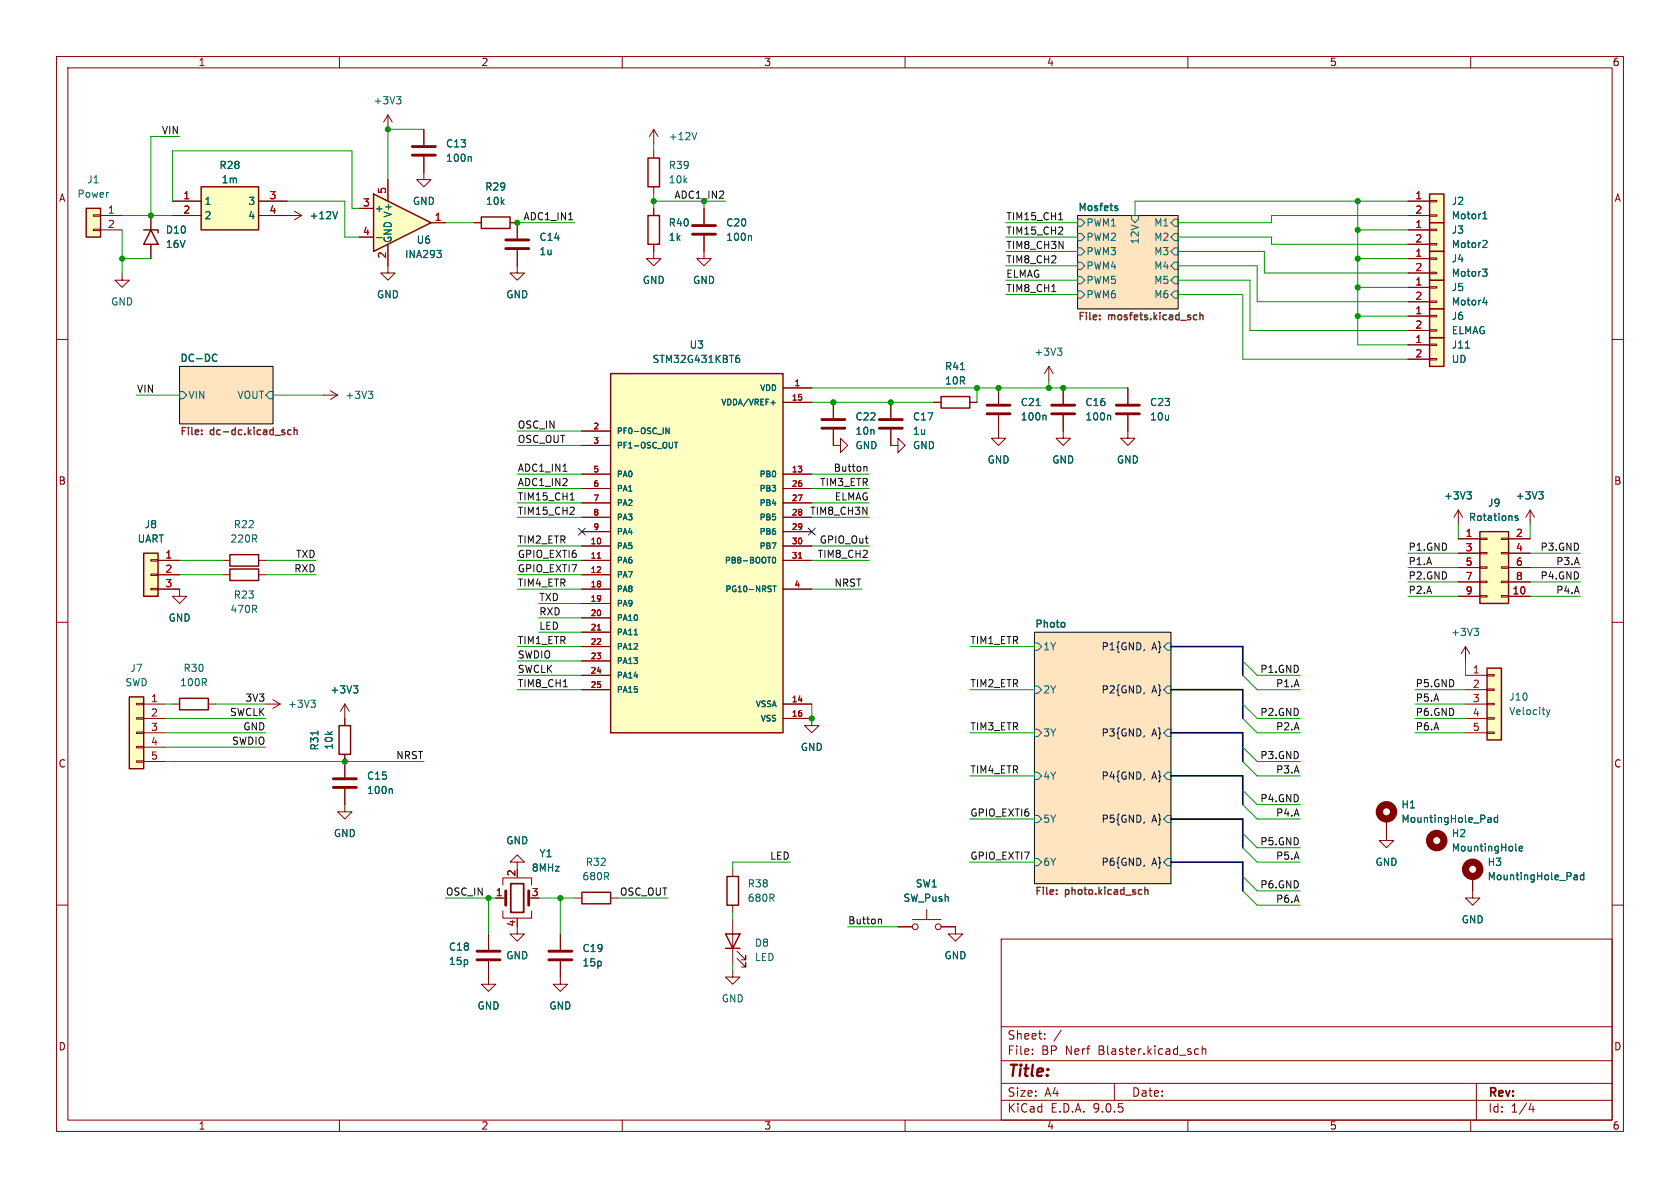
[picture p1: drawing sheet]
<svg xmlns="http://www.w3.org/2000/svg" width="297mm" height="210mm" viewBox="0 0 297 210" stroke-linecap="round" stroke-linejoin="round" font-family="sans-serif">
<g fill="none" stroke="#840000" stroke-width=".18">
<path d="M10 10h277v190h-277zM12 12h273v186h-273zM60 10v2M110 10v2M160 10v2M210 10v2M260 10v2M115.6 36.8v1.3M115.6 43.2v2.5h1.2l-1.2 1.3-1.3-1.3h1.3M124.5 44.5v1.2h1.2l-1.2 1.3-1.3-1.3h1.3M10 60h2M285 60h2"/>
<path d="M10 110h2M285 110h2M10 160h2M177 166h108v32h-108zM285 160h2M60 198v2M110 198v2M160 198v2M177 194.5h108M177 191.5h108M177 187.5h108M177 181.5h108"/>
<path d="M182.5 186.3v.1M182.5 185.5v.1M184.7 183.6v.1M184.7 182.8v.1M187.6 182.1l-1.3 2M197 191.5v3M210 198v2M211.2 186.3l.3 .1 .4-.1M211.9 185.5l-.4-.1-.3 .1M212.5 185.5l.2-.1 .4 .1 .1 .9M212.5 184.9v1.5M260 198v2"/>
<path d="M261 191.5v6.5M270.7 195l-.4 1.1h.9M271 195.6v1"/>
</g>
<g fill="#ffe5bf" stroke="#ffe5bf" stroke-width=".18">
<path d="M190.5 38.1h17.8v16.5h-17.8z"/>
<path d="M182.9 111.8h24.1v44.4h-24.1z"/>
<path d="M31.7 64.8h16.6v10.1h-16.6z"/>
</g>
<path d="M190.5 38.1h17.8v16.5h-17.8zM31.7 64.8h16.6v10.1h-16.6zM182.9 111.8h24.1v44.4h-24.1z" fill="none" stroke="#000" stroke-width=".18"/>
<g fill="none" stroke="#006464" stroke-width=".18">
<path d="M190.5 38.7h.6l.7 .7-.7 .6h-.6zM200 38.1h1.3v.6l-.6 .7-.7-.7zM207 39.4l.6-.7h.7v1.3h-.7zM190.5 41.3h.6l.7 .6-.7 .6h-.6zM190.5 43.8h.6l.7 .7-.7 .6h-.6zM190.5 46.4h.6l.7 .6-.7 .6h-.6zM190.5 48.9h.6l.7 .6-.7 .7h-.6zM190.5 51.4h.6l.7 .7-.7 .6h-.6zM207 41.9l.6-.6h.7v1.2h-.7zM207 44.5l.6-.7h.7v1.3h-.7zM207 47l.6-.6h.7v1.2h-.7zM207 49.5l.6-.6h.7v1.3h-.7z"/>
<path d="M207.6 51.4h.7v1.3h-.7l-.6-.6zM31.7 69.2h.7l.6 .7-.6 .6h-.7zM47 69.9l.6-.7h.7v1.3h-.7zM182.9 113.7h.6l.6 .6-.6 .6h-.6zM206.4 113.7h.6v1.2h-.6l-.7-.6zM182.9 121.3h.6l.6 .6-.6 .7h-.6zM182.9 128.9h.6l.6 .6-.6 .7h-.6zM182.9 136.5h.6l.6 .7-.6 .6h-.6zM206.4 121.3h.6v1.3h-.6l-.7-.7zM206.4 128.9h.6v1.3h-.6l-.7-.7zM206.4 136.5h.6v1.3h-.6l-.7-.6zM182.9 144.1h.6l.6 .7-.6 .6h-.6z"/>
<path d="M182.9 151.8h.6l.6 .6-.6 .6h-.6zM206.4 144.1h.6v1.3h-.6l-.7-.6zM206.4 151.8h.6v1.2h-.6l-.7-.6z"/>
</g>
<g fill="none" stroke="#725600" stroke-width=".25">
<path d="M191.6 55.2h-.6v1.3M192.1 55.2v.2M192.7 55.2v1.1M200.2 55.2l-.3 .2M201.7 55.2v1.1M204 55.2v1.3M205.1 55.2v.2M208.4 55.2v1.3M212.1 55.2v1.3M212.3 55.7l.4 .1v.7M32.8 75.6h-.6v1.2M33.3 75.6v.1"/>
<path d="M33.9 75.6v1.1M37.8 75.6v1.2M41.6 75.6v1.2M43.9 75.6v1.2M44.9 75.6v.1M48.3 75.6v1.2M52 75.6v1.2M52 76.1l.2-.1h.3v.8M184 156.8h-.7v1.3M184.4 156.8v.2M185 156.8v1.1M189.5 156.8v1.3"/>
<path d="M191.8 156.8v1.1M194.3 156.8v1.3M195.3 156.8v.2M198.7 156.8v1.3M202.4 156.8v1.3M202.8 157.3l.1 .1v.7"/>
</g>
<path d="M202.3 114.8l-.1 .2M202.3 122.4l-.1 .2M202.3 130.1l-.1 .1M202.3 137.7l-.1 .2M202.3 145.3l-.1 .2M202.3 152.9l-.1 .2" fill="none" stroke="#000084" stroke-width=".18"/>
<path d="M38 62.6l.3 .1M38.3 63.8l-.3 .1" fill="none" stroke="#006464" stroke-width=".25"/>
<path d="M114.6 38.1h2v5.1h-2z" fill="none" stroke="#840000" stroke-width=".25"/>
<path d="M252.7 34.3h2.6v5.1h-2.6z" fill="#ffffc2"/>
<path d="M252.7 34.3h2.6v5.1h-2.6z" fill="none" stroke="#840000" stroke-width=".25"/>
<path d="M248.9 35.6h3.8M248.9 38.1h3.8M252.7 35.4h1.3v.3h-1.3zM252.7 38h1.3v.2h-1.3z" fill="none" stroke="#840000" stroke-width=".18"/>
<path d="M262.2 38.7h.7M262.3 37.7l.2-.3v1.3" fill="none" stroke="#006464" stroke-width=".18"/>
<path d="M252.7 39.4h2.6v5.1h-2.6z" fill="#ffffc2"/>
<path d="M252.7 39.4h2.6v5.1h-2.6z" fill="none" stroke="#840000" stroke-width=".25"/>
<path d="M74.9 30.5v1.3h1.3l-1.3 1.2-1.2-1.2h1.2M124.5 36.8v2.8M124.5 41.7v2.8M248.9 40.6h3.8M248.9 43.2h3.8M252.7 40.5h1.3v.3h-1.3zM252.7 43.1h1.3v.2h-1.3zM61 134.6v2.8M61 139.4v2.8" fill="none" stroke="#840000" stroke-width=".18"/>
<path d="M132.7 41.6l.2 .2v.7M262.3 42.5h.5l.1 .4-.8 .9h.8M69.2 139.4l.2 .2v.7" fill="none" stroke="#006464" stroke-width=".18"/>
<path d="M122.4 39.9h4.1M122.4 41.4h4.1M58.9 137.7h4.1M58.9 139.2h4.1" fill="none" stroke="#840000" stroke-width=".51"/>
<path d="M25.4 97.8h2.5v7.6h-2.5z" fill="#ffffc2"/>
<path d="M166.4 70.1h5v2h-5zM25.4 97.8h2.5v7.6h-2.5z" fill="none" stroke="#840000" stroke-width=".25"/>
<g fill="none" stroke="#840000" stroke-width=".18">
<path d="M57.1 69.9h2.6M58.4 69.1l1.3 .8M59.7 69.9l-1.3 .7M147.3 75.9v2.8h1.3v-1.2l1.3 1.2-1.3 1.3v-1.3M147.3 71.1v2.8M157.5 75.9v2.8h1.2v-1.2l1.3 1.2-1.3 1.3v-1.3M157.5 71.1v2.8M165.1 71.1h1.3M171.4 71.1h1.3M26.7 98.9h1.2v.3h-1.2zM27.9 99.1h3.8M26.7 101.5h1.2v.2h-1.2z"/>
<path d="M26.7 104h1.2v.3h-1.2zM27.9 101.6h3.8M27.9 104.1h3.8M47 124.5h2.5M48.3 123.7l1.2 .8M49.5 124.5l-1.2 .7M61 124.5l-.8 1.2M61 124.5l.7 1.2M61 124.5v2.5"/>
</g>
<path d="M65.1 69.2h.8l-.4 .4M65.7 69.6l.2 .3v.3l-.2 .2M169.8 65.3h.7M55 123.8h.7l-.4 .5M55.5 124.3l.2 .2v.3l-.2 .2M62.5 121.2h.8l-.5 .5M63 121.7l.3 .3v.3l-.3 .2" fill="none" stroke="#006464" stroke-width=".18"/>
<path d="M145.3 74.2h4.1M145.3 75.7h4.1M155.4 74.2h4.1M155.4 75.7h4.1" fill="none" stroke="#840000" stroke-width=".51"/>
<path d="M107.9 66h30.5v63.5h-30.5z" fill="#ffffc2"/>
<path d="M85.1 38.4h5.1v2h-5.1zM107.9 66h30.5v63.5h-30.5zM59.9 128.3h2.1v5.1h-2.1zM102.9 157.7h5v2.1h-5zM128.5 154.9h2.1v5.1h-2.1z" fill="none" stroke="#840000" stroke-width=".25"/>
<g fill="none" stroke="#840000" stroke-width=".18">
<path d="M83.8 39.4h1.3M90.2 39.4h1.2M68.6 47v1.3h1.2l-1.2 1.2-1.3-1.2h1.3M102.9 76.2h5M102.9 78.7h5M138.4 68.6h5.1M138.4 71.1h5.1M176.5 68.6v2.8M176.5 73.4v2.8M102.9 83.8h5M102.9 86.4h5M102.9 88.9h5"/>
<path d="M102.9 91.4h5M102.9 94h5M102.9 96.5h5M102.9 99.1h5M138.4 83.8h5.1M138.4 86.4h5.1M138.4 88.9h5.1M138.4 91.4h5.1M138.4 94h5.1M138.4 96.5h5.1M138.4 99.1h5.1M102.9 101.6h5"/>
<path d="M102.9 104.1h5M102.9 106.7h5M102.9 109.2h5M102.9 111.8h5M102.9 114.3h5M102.9 116.8h5M102.9 119.4h5M138.4 104.1h5.1M61 127v1.3M61 133.4v1.2M102.9 121.9h5M138.4 127h5.1v1.3h1.3l-1.3 1.2-1.3-1.2h1.3"/>
<path d="M138.4 124.5h5.1M87.6 158.8h1.8M88.9 156.5v-1.3h5.1v1.3M91.4 152.4h1.3l-1.3-1.3-1.2 1.3h1.2v1.3M101.6 158.8h1.3M107.9 158.8h1.3M129.5 153.7v1.2M88.9 161v1.3h5.1v-1.3M91.4 162.3v.3M129.5 160v1.3M158.7 163.8h2.6M161.3 162.6h5.1"/>
<path d="M163.8 160.8v1.8M166.4 163.8h2.5v1.3h1.3l-1.3 1.3-1.3-1.3h1.3"/>
<circle cx="161.8" cy="163.8" r=".51"/>
<circle cx="165.9" cy="163.8" r=".51"/>
</g>
<g fill="none" stroke="#006464" stroke-width=".18">
<path d="M118.3 75.6v1.1l-.6-1.1v1.1M119.2 78.2h.6M119.5 78.2v1M130.2 63.4l.3-.1 .3 .2-.1 .5h-.5M130.7 62.8l-.5 .1M136.3 71.2h.8M183.2 71.7h.7M184.7 73.4l.2 .2v.6M136.6 98.6l.2-.1a.54 .54 0 0 1 .3 .5 .54 .54 0 0 1-.3 .5l-.3-.4zM112.1 112.2h.6M136.6 103.6h.6M136.9 103.6v1"/>
<path d="M56.2 129.2v.7"/>
</g>
<path d="M105.6 98.7h.6M141.2 98.7h.5M105.6 111.4h.6" fill="none" stroke="#a90000" stroke-width=".18"/>
<path d="M174.5 71.6h4.1M174.5 73.2h4.1M89.4 157.5v2.5M93.5 157.5v2.5" fill="none" stroke="#840000" stroke-width=".51"/>
<path d="M90.3 156.2h2.3v5.1h-2.3z" fill="none" stroke="#840000" stroke-width=".3"/>
<path d="M66 34.3l10.2 5.1-10.2 5.1z" fill="#ffffc2"/>
<path d="M66 34.3l10.2 5.1-10.2 5.1z" fill="none" stroke="#840000" stroke-width=".25"/>
<path d="M63.5 36.8h2.5M68.6 31.8v3.8M76.2 39.4h2.5M63.5 41.9h2.5M68.6 43.2v3.8" fill="none" stroke="#840000" stroke-width=".18"/>
<path d="M66.6 42h.9M77.2 44.3h.8l-.4 .5M78 44.9v.5" fill="none" stroke="#006464" stroke-width=".18"/>
<path d="M252.7 59.7h2.6v5.1h-2.6z" fill="#ffffc2"/>
<path d="M252.7 59.7h2.6v5.1h-2.6z" fill="none" stroke="#840000" stroke-width=".25"/>
<path d="M248.9 61h3.8M248.9 63.5h3.8M252.7 60.8h1.3v.3h-1.3zM252.7 63.4h1.3v.2h-1.3z" fill="none" stroke="#840000" stroke-width=".18"/>
<path d="M259.1 61.5h.7" fill="none" stroke="#006464" stroke-width=".18"/>
<path d="M252.7 49.5h2.6v5.1h-2.6z" fill="#ffffc2"/>
<path d="M252.7 49.5h2.6v5.1h-2.6z" fill="none" stroke="#840000" stroke-width=".25"/>
<path d="M248.9 50.8h3.8M248.9 53.3h3.8M252.7 50.7h1.3v.2h-1.3zM252.7 53.2h1.3v.3h-1.3z" fill="none" stroke="#840000" stroke-width=".18"/>
<path d="M262.2 53.5h.7M262.8 53.1v.8" fill="none" stroke="#006464" stroke-width=".18"/>
<path d="M252.7 54.6h2.6v5.1h-2.6z" fill="#ffffc2"/>
<path d="M252.7 54.6h2.6v5.1h-2.6z" fill="none" stroke="#840000" stroke-width=".25"/>
<path d="M248.9 55.9h3.8M248.9 58.4h3.8M252.7 55.8h1.3v.2h-1.3zM252.7 58.3h1.3v.2h-1.3z" fill="none" stroke="#840000" stroke-width=".18"/>
<path d="M252.7 44.5h2.6v5h-2.6z" fill="#ffffc2"/>
<path d="M114.6 27.9h2v5.1h-2zM252.7 44.5h2.6v5h-2.6zM40.6 98h5.1v2.1h-5.1z" fill="none" stroke="#840000" stroke-width=".25"/>
<g fill="none" stroke="#840000" stroke-width=".18">
<path d="M115.6 26.7v1.2M115.6 33v1.3M248.9 45.7h3.8M248.9 48.3h3.8M252.7 45.6h1.3v.2h-1.3zM252.7 48.1h1.3v.3h-1.3zM176.5 76.2v1.3h1.3l-1.3 1.2-1.2-1.2h1.2M185.4 64.8l-.7 1.2M185.4 64.8l.8 1.2M185.4 64.8v2.5M188 73.4v4.1h1.2l-1.2 1.2-1.3-1.2h1.3M188 68.6v2.8"/>
<path d="M199.4 68.6v2.8M199.4 73.4v2.8M39.4 99.1h1.2M45.7 99.1h1.3M31.7 104.1v1.3h1.3l-1.3 1.3-1.2-1.3h1.2M86.4 169.9v4.1h1.2l-1.2 1.3-1.3-1.3h1.3M86.4 165.1v2.8M91.4 163.8v1.3h1.3l-1.3 1.3-1.2-1.3h1.2M99.1 169.9v4.1h1.2l-1.2 1.3-1.3-1.3h1.3M99.1 165.1v2.8"/>
</g>
<path d="M262.1 47.6h.8l-.4 .5 .3 .1 .1 .4-.3 .2h-.3M186.9 61.5h.8l-.4 .5M187.5 62l.2 .3v.3l-.2 .2M196.2 73.4l.2 .2v.6" fill="none" stroke="#006464" stroke-width=".18"/>
<path d="M185.9 71.6h4.1M185.9 73.2h4.1M197.4 71.6h4M197.4 73.2h4M84.3 168.1h4.1M84.3 169.7h4.1M97 168.1h4.1M97 169.7h4.1" fill="none" stroke="#840000" stroke-width=".51"/>
<path d="M22.9 123.2h2.5v12.7h-2.5z" fill="#ffffc2"/>
<path d="M25.4 40.6h2.5v.5M26.7 40.6l1.2 2.6h-2.5zM22.9 123.2h2.5v12.7h-2.5zM31.7 123.4h5.1v2.1h-5.1zM128.3 165.1h2.5l-1.3 2.5zM128.3 167.6h2.5" fill="none" stroke="#840000" stroke-width=".25"/>
<g fill="none" stroke="#840000" stroke-width=".18">
<path d="M26.7 38.1v2.5M68.6 20.3l-.8 1.3M68.6 20.3l.7 1.3M68.6 20.3v2.6M74.9 22.9v2.8M74.9 27.7v2.8M115.6 22.9l-.8 1.2M115.6 22.9l.7 1.2M115.6 22.9v2.5M21.6 48.3v1.2h1.3l-1.3 1.3-1.3-1.3h1.3M26.7 43.2v2.5M270.5 90.2l-.8 1.2"/>
<path d="M270.5 90.2l.8 1.2M270.5 90.2v2.5M259.1 114.3l-.8 1.3M259.1 114.3l.7 1.3M259.1 114.3v2.5M24.1 124.3h1.3v.3h-1.3zM24.1 126.9h1.3v.2h-1.3zM24.1 129.4h1.3v.3h-1.3zM24.1 132h1.3v.2h-1.3zM24.1 134.5h1.3v.2h-1.3zM25.4 124.5h3.8M25.4 127h3.8"/>
<path d="M25.4 129.5h3.8M25.4 132.1h3.8M25.4 134.6h3.8M30.5 124.5h1.2M36.8 124.5h1.3M61 142.2v1.3h1.2l-1.2 1.3-1.3-1.3h1.3M129.5 171.5v1.2h1.3l-1.3 1.3-1.2-1.3h1.2M129.5 162.6v7.6M130.3 169.4l1.5 1.5v-.7v.7h-.7M130.3 168.1l1.5 1.6v-.8v.8h-.7"/>
</g>
<path d="M70.1 17.1h.8l-.4 .5M70.6 17.6l.3 .2v.3l-.3 .3M83.1 27.7l.2 .2v.6M123.2 23.4l-.4 1.3M272 86.9h.8l-.4 .5M272.6 87.4l.2 .3v.3l-.2 .2M260.6 111.1h.8l-.4 .5M261.1 111.6l.3 .2v.3l-.3 .2" fill="none" stroke="#006464" stroke-width=".18"/>
<path d="M72.9 25.9h4.1M72.9 27.4h4.1" fill="none" stroke="#840000" stroke-width=".51"/>
<path d="M262.9 118.1h2.5v12.7h-2.5z" fill="#ffffc2"/>
<path d="M40.6 100.6h5.1v2h-5.1zM262.9 118.1h2.5v12.7h-2.5z" fill="none" stroke="#840000" stroke-width=".25"/>
<g fill="none" stroke="#840000" stroke-width=".18">
<path d="M50.8 38.1h2.5M52.1 37.3l1.2 .8M53.3 38.1l-1.2 .8M39.4 101.6h1.2M45.7 101.6h1.3M259.1 119.4h3.8M262.9 119.3h1.3v.2h-1.3zM259.1 121.9h3.8M259.1 124.5h3.8M259.1 127h3.8M259.1 129.5h3.8M262.9 121.8h1.3v.2h-1.3z"/>
<path d="M262.9 124.3h1.3v.3h-1.3zM262.9 126.9h1.3v.2h-1.3zM262.9 129.4h1.3v.3h-1.3zM245.1 144.8v3.8h1.3l-1.3 1.3-1.3-1.3h1.3M260.3 154.9v3.9h1.3l-1.3 1.2-1.2-1.2h1.2"/>
</g>
<g fill="none" stroke="#006464" stroke-width=".18">
<path d="M59.7 37.4l-.4 1.3M273.4 125.5l.3 .8M273.7 126.3l-.3 .4M274 125.5l-.3 .8M263.2 144.5h.2l.2 .2v.7M263.6 145.3l-.4 .1M263.6 144.8l-.4 .1M264.8 144.6l-.4-.1-.3 .3 .2 .5h.5M264.8 144.1v1.3M268 150.3l.1 .1M268.6 150l.6-.1-.1-.2-.4-.1-.1 .2v.6h.5M278.4 154.7h.3l.1 .2v.6"/>
<path d="M278.8 155.5h-.4M278.8 155h-.4M280 154.7h-.4l-.2 .2 .1 .6h.5M280 154.2v1.3"/>
</g>
<g fill="none" stroke="#840000" stroke-width="1.3">
<circle cx="245.1" cy="143.5" r="1.27"/>
<circle cx="254" cy="148.6" r="1.27"/>
<circle cx="260.4" cy="153.7" r="1.27"/>
</g>
<path d="M35.6 33h10.1v7.6h-10.1z" fill="#ffffc2"/>
<path d="M35.6 33h10.1v7.6h-10.1z" fill="none" stroke="#840000" stroke-width=".25"/>
<path d="M30.5 35.6h5.1M30.5 38.1h5.1M45.7 35.6h5.1M45.7 38.1h5.1M91.4 39.4v2.8M91.4 44.2v4.1h1.3l-1.3 1.2-1.2-1.2h1.2M199.4 76.2v1.3h1.3l-1.3 1.2-1.3-1.2h1.3" fill="none" stroke="#840000" stroke-width=".18"/>
<path d="M89.4 42.4h4.1M89.4 43.9h4.1" fill="none" stroke="#840000" stroke-width=".51"/>
<path d="M15.2 36.8h2.6v5.1h-2.6z" fill="#ffffc2"/>
<path d="M15.2 36.8h2.6v5.1h-2.6z" fill="none" stroke="#840000" stroke-width=".25"/>
<path d="M16.5 38h1.3v.2h-1.3zM17.8 38.1h3.8M16.5 40.5h1.3v.3h-1.3zM17.8 40.6h3.8M257.8 90.2l-.8 1.2M257.8 90.2l.8 1.2M257.8 90.2v2.5" fill="none" stroke="#840000" stroke-width=".18"/>
<path d="M259.3 86.9h.8l-.4 .5M259.9 87.4l.2 .3v.3l-.2 .2" fill="none" stroke="#006464" stroke-width=".18"/>
<path d="M261.6 94h5.1v12.7h-5.1z" fill="#ffffc2"/>
<path d="M261.6 94h5.1v12.7h-5.1z" fill="none" stroke="#840000" stroke-width=".25"/>
<g fill="none" stroke="#840000" stroke-width=".18">
<path d="M26.7 38.1v2.5M30.5 35.6h5.1M30.5 38.1h5.1M45.7 35.6h5.1M45.7 38.1h5.1M63.5 36.8h2.5M68.6 31.8v3.8M74.9 22.9v2.8M74.9 27.7v2.8M76.2 39.4h2.5M83.8 39.4h1.3M90.2 39.4h1.2v2.8"/>
<path d="M115.6 36.8v1.3M124.5 36.8v2.8M248.9 35.6h3.8M248.9 38.1h3.8M26.7 43.2v2.5M63.5 41.9h2.5M68.6 43.2v3.8M91.4 44.2v2.8M115.6 43.2v1.3M124.5 41.7v2.8M248.9 40.6h3.8M248.9 43.2h3.8"/>
<path d="M248.9 50.8h3.8M248.9 53.3h3.8M248.9 55.9h3.8M248.9 58.4h3.8M248.9 45.7h3.8M248.9 48.3h3.8M102.9 76.2h5M102.9 78.7h5M138.4 68.6h5.1M138.4 71.1h5.1M147.3 71.1v2.8M147.3 75.9v2.8"/>
<path d="M157.5 71.1v2.8M157.5 75.9v2.8M165.1 71.1h1.3M171.4 71.1h1.3M176.5 68.6v2.8M176.5 73.4v2.8M188 68.6v2.8M188 73.4v2.8M199.4 68.6v2.8M199.4 73.4v2.8M248.9 61h3.8M248.9 63.5h3.8"/>
<path d="M27.9 99.1h3.8M102.9 99.1h5M102.9 83.8h5M102.9 86.4h5M102.9 88.9h5M102.9 91.4h5M102.9 94h5M102.9 96.5h5M138.4 99.1h5.1M138.4 83.8h5.1M138.4 86.4h5.1M138.4 88.9h5.1"/>
<path d="M138.4 91.4h5.1M138.4 94h5.1M138.4 96.5h5.1M257.8 95.3h3.8M257.8 97.8h3.8M261.6 95.1h1.3v.3h-1.3zM261.6 97.7h1.3v.2h-1.3zM265.4 95.1h1.3v.3h-1.3zM265.4 97.7h1.3v.2h-1.3zM266.7 95.3h3.8M266.7 97.8h3.8M27.9 101.6h3.8"/>
<path d="M27.9 104.1h3.8M102.9 101.6h5M102.9 104.1h5M102.9 106.7h5M102.9 109.2h5M102.9 111.8h5M102.9 114.3h5M102.9 116.8h5M102.9 119.4h5M138.4 104.1h5.1M257.8 100.3h3.8M257.8 102.9h3.8"/>
<path d="M257.8 105.4h3.8M261.6 100.2h1.3v.3h-1.3zM261.6 102.7h1.3v.3h-1.3zM261.6 105.3h1.3v.2h-1.3zM265.4 100.2h1.3v.3h-1.3zM265.4 102.7h1.3v.3h-1.3zM265.4 105.3h1.3v.2h-1.3zM266.7 100.3h3.8M266.7 102.9h3.8M266.7 105.4h3.8M61 127v1.3M61 133.4v4"/>
<path d="M61 139.4v2.8M102.9 121.9h5M138.4 124.5h5.1M138.4 127h5.1M87.6 158.8h1.3M245.1 144.8v2.5M260.3 154.9v2.6M86.4 165.1v2.8M86.4 169.9v2.8M99.1 165.1v2.8M99.1 169.9v2.8M158.7 163.8h2.6"/>
<path d="M166.4 163.8h2.5"/>
</g>
<g fill="none" stroke="#006464" stroke-width=".18">
<path d="M59.7 37.4l-.4 1.3M83.1 27.7l.2 .2v.6M262.2 38.7h.7M262.3 37.7l.2-.3v1.3M66.6 42h.9M77.2 44.3h.8l-.4 .5M78 44.9v.5M132.7 41.6l.2 .2v.7M262.1 47.6h.8l-.4 .5 .3 .1 .1 .4-.3 .2h-.3M262.2 53.5h.7M262.3 42.5h.5l.1 .4-.8 .9h.8M262.8 53.1v.8"/>
<path d="M118.3 75.6v1.1l-.6-1.1v1.1M119.2 78.2h.6M119.5 78.2v1M130.2 63.4l.3-.1 .3 .2-.1 .5h-.5M130.7 62.8l-.5 .1M136.3 71.2h.8M169.8 65.3h.7M183.2 71.7h.7M184.7 73.4l.2 .2v.6M196.2 73.4l.2 .2v.6M259.1 61.5h.7M136.6 98.6l.2-.1a.54 .54 0 0 1 .3 .5 .54 .54 0 0 1-.3 .5l-.3-.4z"/>
<path d="M259.3 86.9h.8l-.4 .5M259.9 87.4l.2 .3v.3l-.2 .2M268.3 91.2h-.3l-.2 .2 .1 .1 .4 .2v.3h-.5M272 86.9h.8l-.4 .5M272.6 87.4l.2 .3v.3l-.2 .2M112.1 112.2h.6M136.6 103.6h.6M136.9 103.6v1M56.2 129.2v.7M62.5 121.2h.8l-.5 .5M63 121.7l.3 .3v.3l-.3 .2M69.2 139.4l.2 .2v.7"/>
<path d="M263.2 144.5h.2l.2 .2v.7M263.6 145.3l-.4 .1M263.6 144.8l-.4 .1M264.8 144.6l-.4-.1-.3 .3 .2 .5h.5M264.8 144.1v1.3M268 150.3l.1 .1M268.6 150l.6-.1-.1-.2-.4-.1-.1 .2v.6h.5M278.4 154.7h.3l.1 .2v.6M278.8 155.5h-.4M278.8 155h-.4M280 154.7h-.4l-.2 .2 .1 .6h.5M280 154.2v1.3"/>
</g>
<path d="M100.5 38.9h.8M187.2 38.9h.7M185.9 51.6h.8M187.1 41.4h.8M187.8 40.2v.5M99.5 83.3h.7M100.7 90.9h.8M100.8 88.4h.7M101.5 89.8v.4M152.9 82.5l.4 .1v.7M99.6 121.4h.7M155.5 162.5l.3 .2v.6" fill="none" stroke="#0f0f0f" stroke-width=".18"/>
<path d="M207 114.3h12.7v5.1M207 121.9h12.7v5.1M207 129.5h12.7v5.1M207 137.2h12.7v5M207 144.8h12.7v5.1M207 152.4h12.7v5.1" fill="none" stroke="#000084" stroke-width=".3"/>
<g fill="none" stroke="#009600" stroke-width=".18">
<path d="M21.6 38.1h8.9M30.5 35.6v-8.9h31.7v10.1h1.3M31.7 24.1h-5v14M50.8 35.6h10.2v6.3h2.5M74.9 22.9h-6.3v8.9M78.7 39.4h5.1M91.4 39.4h10.2M115.6 35.6h12.7M115.6 25.4v1.3M115.6 34.3v2.5M124.5 35.6v1.2M177.8 39.4h12.7"/>
<path d="M240 35.6v25.4h8.9M248.9 35.6h-48.2v2.5M248.9 38.1h-24.1v1.3h-16.5M21.6 45.7h5.1M21.6 40.6v7.7M177.8 44.5h12.7M177.8 49.5h12.7M177.8 47h12.7M177.8 41.9h12.7M177.8 52.1h12.7M208.3 44.5h15.2v3.8h25.4M208.3 49.5h12.7v8.9h27.9"/>
<path d="M208.3 47h13.9v6.3h26.7M208.3 52.1h11.4v11.4h29.2M208.3 41.9h16.5v1.3h24.1M240 55.9h8.9M240 50.8h8.9M240 45.7h8.9M240 40.6h8.9M24.1 69.9h7.6M48.3 69.9h8.8M91.4 78.7h11.5M91.4 76.2h11.5M143.5 68.6h55.9"/>
<path d="M143.5 71.1h21.6M172.7 68.6v2.5M185.4 67.3v1.3M31.7 99.1h7.7M47 99.1h8.9M91.4 99.1h11.5M91.4 91.4h11.5M91.4 96.5h11.5M91.4 88.9h11.5M91.4 86.4h11.5M91.4 83.8h11.5M143.5 99.1h10.2"/>
<path d="M143.5 91.4h10.2M143.5 96.5h10.2M143.5 88.9h10.2M143.5 86.4h10.2M143.5 83.8h10.2M248.9 97.8h8.9M257.8 92.7v2.6M270.5 92.7v2.6M270.5 97.8h8.9M31.7 101.6h7.7M47 101.6h8.9M91.4 114.3h11.5"/>
<path d="M91.4 116.8h11.5M91.4 104.1h11.5M91.4 101.6h11.5M91.4 119.4h11.5M95.2 109.2h7.7M95.2 111.8h7.7M95.2 106.7h7.7M143.5 104.1h8.9M171.4 114.3h11.5M219.7 119.4l2.5 2.5h7.7M219.7 116.8l2.5 2.6h7.7M248.9 102.9h8.9"/>
<path d="M248.9 105.4h8.9M248.9 100.3h8.9M259.1 116.8v2.6M270.5 102.9h8.9M270.5 105.4h8.9M270.5 100.3h8.9M29.2 134.6h45.7M29.2 127h17.8M29.2 129.5h17.8M29.2 124.5h1.3M29.2 132.1h17.8M38.1 124.5h8.9"/>
<path d="M91.4 121.9h11.5M143.5 124.5v2.5M171.4 129.5h11.5M171.4 137.2h11.5M171.4 121.9h11.5M219.7 132.1l2.5 2.5h7.7M219.7 124.5l2.5 2.5h7.7M219.7 127l2.5 2.5h7.7M219.7 139.7l2.5 2.5h7.7M219.7 134.6l2.5 2.6h7.7M250.2 127h8.9M250.2 129.5h8.9"/>
<path d="M250.2 124.5h8.9M250.2 121.9h8.9M78.7 158.8h8.9M86.4 158.8v6.3M95.2 158.8h6.4M99.1 158.8v6.3M109.2 158.8h8.9M139.7 152.4h-10.2v1.3M171.4 144.8h11.5M171.4 152.4h11.5M219.7 157.5l2.5 2.5h7.7M219.7 154.9l2.5 2.6h7.7"/>
<path d="M219.7 142.2l2.5 2.6h7.7M219.7 149.9l2.5 2.5h7.7M219.7 147.3l2.5 2.6h7.7M129.5 161.3v1.3M129.5 170.2v1.3M149.9 163.8h8.8"/>
</g>
<path d="M102.3 93.4l1.2 1.2M103.5 93.4l-1.2 1.2M142.9 93.4l1.2 1.2M144.1 93.4l-1.2 1.2" fill="none" stroke="#000084" stroke-width=".18"/>
<path d="M105.6 98.7h.6M141.2 98.7h.5M105.6 111.4h.6" fill="none" stroke="#a90000" stroke-width=".18"/>
<g fill="#009600" stroke="#009600" stroke-width=".18">
<circle cx="240" cy="40.6" r=".46"/>
<circle cx="240" cy="35.6" r=".46"/>
<circle cx="240" cy="50.8" r=".46"/>
<circle cx="240" cy="55.9" r=".46"/>
<circle cx="240" cy="45.7" r=".46"/>
<circle cx="86.4" cy="158.8" r=".46"/>
<circle cx="99.1" cy="158.8" r=".46"/>
<circle cx="61" cy="134.6" r=".46"/>
<circle cx="91.4" cy="39.4" r=".46"/>
<circle cx="68.6" cy="22.9" r=".46"/>
<circle cx="115.6" cy="35.6" r=".46"/>
<circle cx="26.7" cy="38.1" r=".46"/>
<circle cx="21.6" cy="45.7" r=".46"/>
<circle cx="188" cy="68.6" r=".46"/>
<circle cx="185.4" cy="68.6" r=".46"/>
<circle cx="176.5" cy="68.6" r=".46"/>
<circle cx="172.7" cy="68.6" r=".46"/>
<circle cx="147.3" cy="71.1" r=".46"/>
<circle cx="143.5" cy="127" r=".46"/>
<circle cx="157.5" cy="71.1" r=".46"/>
</g>
<text font-size="2.8" fill="#840000" x="178" y="190.9">Title:</text>
<g font-size="2.1" fill="#840000">
<text x="178" y="184">Sheet:</text>
<text x="178" y="186.7">File:</text>
<text x="184.1" y="186.7">BP</text>
<text x="188.4" y="186.7">Nerf</text>
<text x="194.3" y="186.7">Blaster.kicad_sch</text>
<text x="178" y="196.9">KiCad</text>
<text x="178" y="194.1">Size:</text>
<text x="184.7" y="194.1">A4</text>
<text x="185.7" y="196.9">E.D.A.</text>
<text x="193.3" y="196.9">9.0.5</text>
<text x="200" y="194.1">Date:</text>
<text x="263" y="194.3">Rev:</text>
<text x="263" y="196.9">Id:</text>
<text x="267.1" y="196.9">1/4</text>
</g>
<g font-size="1.8" fill="#840000">
<text x="35" y="11.9">1</text>
<text x="85" y="11.9">2</text>
<text x="135" y="11.9">3</text>
<text x="185" y="11.9">4</text>
<text x="235" y="11.9">5</text>
<text x="285" y="11.9">6</text>
<text x="10.3" y="35.9">A</text>
<text x="285.3" y="35.9">A</text>
<text x="10.3" y="85.9">B</text>
<text x="285.3" y="85.9">B</text>
<text x="10.3" y="135.9">C</text>
<text x="285.3" y="135.9">C</text>
<text x="10.3" y="185.9">D</text>
<text x="285.3" y="185.9">D</text>
<text x="35" y="199.9">1</text>
<text x="85" y="199.9">2</text>
<text x="135" y="199.9">3</text>
<text x="185" y="199.9">4</text>
<text x="235" y="199.9">5</text>
<text x="285" y="199.9">6</text>
</g>
<g font-size="1.8" fill="#0f0f0f">
<text x="28.5" y="23.8">VIN</text>
<text x="92.4" y="39">ADC1_IN1</text>
<text x="177.8" y="39">TIM15_CH1</text>
<text x="177.8" y="41.6">TIM15_CH2</text>
<text x="177.8" y="44.1">TIM8_CH3N</text>
<text x="177.8" y="46.6">TIM8_CH2</text>
<text x="177.8" y="49.2">ELMAG</text>
<text x="177.8" y="51.7">TIM8_CH1</text>
<text x="24.1" y="69.5">VIN</text>
<text x="91.4" y="75.9">OSC_IN</text>
<text x="91.4" y="83.5">ADC1_IN1</text>
<text x="91.4" y="78.4">OSC_OUT</text>
<text x="147.3" y="83.5">Button</text>
<text x="91.4" y="88.6">TIM15_CH1</text>
<text x="91.4" y="86">ADC1_IN2</text>
<text x="144.9" y="86">TIM3_ETR</text>
<text x="147.5" y="88.6">ELMAG</text>
<text x="91.4" y="91.1">TIM15_CH2</text>
<text x="143.1" y="91.1">TIM8_CH3N</text>
<text x="51.9" y="101.3">RXD</text>
<text x="52.2" y="98.7">TXD</text>
<text x="91.4" y="98.7">GPIO_EXTI6</text>
<text x="91.4" y="96.2">TIM2_ETR</text>
<text x="91.4" y="101.3">GPIO_EXTI7</text>
<text x="144.5" y="98.7">TIM8_CH2</text>
<text x="144.8" y="96.2">GPIO_Out</text>
<text x="248.9" y="100">P1.A</text>
<text x="248.9" y="97.4">P1.GND</text>
<text x="272.2" y="97.4">P3.GND</text>
<text x="275" y="100">P3.A</text>
<text x="91.4" y="103.8">TIM4_ETR</text>
<text x="95.2" y="106.3">TXD</text>
<text x="147.4" y="103.8">NRST</text>
<text x="248.9" y="102.5">P2.GND</text>
<text x="248.9" y="105.1">P2.A</text>
<text x="272.2" y="102.5">P4.GND</text>
<text x="275" y="105.1">P4.A</text>
<text x="91.4" y="114">TIM1_ETR</text>
<text x="95.2" y="111.4">LED</text>
<text x="95.2" y="108.9">RXD</text>
<text x="171.4" y="114">TIM1_ETR</text>
<text x="91.4" y="116.5">SWDIO</text>
<text x="91.4" y="119">SWCLK</text>
<text x="222.7" y="119">P1.GND</text>
<text x="43.3" y="124.1">3V3</text>
<text x="91.4" y="121.6">TIM8_CH1</text>
<text x="171.4" y="121.6">TIM2_ETR</text>
<text x="225.5" y="121.6">P1.A</text>
<text x="250.2" y="124.1">P5.A</text>
<text x="250.2" y="121.6">P5.GND</text>
<text x="40.6" y="126.7">SWCLK</text>
<text x="40.9" y="131.7">SWDIO</text>
<text x="42.9" y="129.2">GND</text>
<text x="171.4" y="129.2">TIM3_ETR</text>
<text x="222.7" y="126.7">P2.GND</text>
<text x="225.5" y="129.2">P2.A</text>
<text x="250.2" y="126.7">P6.GND</text>
<text x="250.2" y="129.2">P6.A</text>
<text x="69.9" y="134.3">NRST</text>
<text x="171.4" y="136.8">TIM4_ETR</text>
<text x="222.7" y="134.3">P3.GND</text>
<text x="225.5" y="136.8">P3.A</text>
<text x="222.7" y="141.9">P4.GND</text>
<text x="171.4" y="144.4">GPIO_EXTI6</text>
<text x="222.7" y="149.5">P5.GND</text>
<text x="225.5" y="144.4">P4.A</text>
<text x="136" y="152.1">LED</text>
<text x="171.4" y="152.1">GPIO_EXTI7</text>
<text x="225.5" y="152.1">P5.A</text>
<text x="78.7" y="158.4">OSC_IN</text>
<text x="109.5" y="158.4">OSC_OUT</text>
<text x="222.7" y="157.1">P6.GND</text>
<text x="225.5" y="159.7">P6.A</text>
<text x="149.9" y="163.5">Button</text>
</g>
<g font-size="1.8" fill="#006464">
<text x="65.9" y="18.6">+3V3</text>
<text x="78.7" y="28.8">100n</text>
<text x="78.7" y="26.3">C13</text>
<text x="118.1" y="25">+12V</text>
<text x="13.6" y="35.2">Power</text>
<text x="15.3" y="32.6">J1</text>
<text x="38.7" y="30.1">R28</text>
<text x="39.1" y="32.6">1m</text>
<text x="85.7" y="33.9">R29</text>
<text x="118.1" y="32.6">10k</text>
<text x="118.1" y="30.1">R39</text>
<text x="29.2" y="41.5">D10</text>
<text x="36.1" y="36.4">1</text>
<text x="36.1" y="39">2</text>
<text x="43.8" y="36.4">3</text>
<text x="43.8" y="39">4</text>
<text x="54.6" y="39">+12V</text>
<text x="66.2" y="37.7">+</text>
<text x="72.9" y="36.4">GND</text>
<text x="85.8" y="36.4">10k</text>
<text x="118.1" y="40.2">R40</text>
<text x="128.3" y="40.2">C20</text>
<text x="190.5" y="37.4">Mosfets</text>
<text x="192" y="40.2">PWM1</text>
<text x="204" y="40.2">M1</text>
<text x="256.5" y="36.4">J2</text>
<text x="256.5" y="41.5">J3</text>
<text x="256.5" y="39">Motor1</text>
<text x="29.2" y="44">16V</text>
<text x="69.4" y="43.1" transform="rotate(-90 69.4 43.1)">GND V+</text>
<text x="71.5" y="45.8">INA293</text>
<text x="73.6" y="43.3">U6</text>
<text x="95.3" y="45.3">1u</text>
<text x="95.3" y="42.8">C14</text>
<text x="118.1" y="42.8">1k</text>
<text x="128.3" y="42.8">100n</text>
<text x="192" y="42.8">PWM2</text>
<text x="192" y="45.3">PWM3</text>
<text x="192" y="47.9">PWM4</text>
<text x="201.5" y="43.3" transform="rotate(-90 201.5 43.3)">12V</text>
<text x="204" y="42.8">M2</text>
<text x="204" y="45.3">M3</text>
<text x="204" y="47.9">M4</text>
<text x="256.5" y="46.6">J4</text>
<text x="256.5" y="44">Motor2</text>
<text x="66.5" y="52.9">GND</text>
<text x="89.4" y="52.9">GND</text>
<text x="113.5" y="50.4">GND</text>
<text x="122.4" y="50.4">GND</text>
<text x="192" y="50.4">PWM5</text>
<text x="192" y="52.9">PWM6</text>
<text x="204" y="50.4">M5</text>
<text x="204" y="52.9">M6</text>
<text x="256.5" y="51.7">J5</text>
<text x="256.5" y="49.1">Motor3</text>
<text x="19.6" y="54.2">GND</text>
<text x="256.5" y="56.7">J6</text>
<text x="256.5" y="59.3">ELMAG</text>
<text x="256.5" y="54.2">Motor4</text>
<text x="31.7" y="64.1">DC-DC</text>
<text x="115.3" y="64.4">STM32G431KBT6</text>
<text x="121.8" y="61.8">U3</text>
<text x="167" y="65.6">R41</text>
<text x="182.8" y="63.1">+3V3</text>
<text x="256.5" y="64.4">UD</text>
<text x="256.5" y="61.8">J11</text>
<text x="33.2" y="70.7">VIN</text>
<text x="41.9" y="70.7">VOUT</text>
<text x="61" y="70.7">+3V3</text>
<text x="167" y="68.2">10R</text>
<text x="180.3" y="72">C21</text>
<text x="191.8" y="72">C16</text>
<text x="203.2" y="72">C23</text>
<text x="151.1" y="74.5">C22</text>
<text x="151.1" y="77.1">10n</text>
<text x="161.3" y="77.1">1u</text>
<text x="161.3" y="74.5">C17</text>
<text x="180.3" y="74.5">100n</text>
<text x="191.8" y="74.5">100n</text>
<text x="203.2" y="74.5">10u</text>
<text x="151.1" y="79.6">GND</text>
<text x="161.3" y="79.6">GND</text>
<text x="174.5" y="82.1">GND</text>
<text x="185.9" y="82.1">GND</text>
<text x="197.4" y="82.1">GND</text>
<text x="255.2" y="88.5">+3V3</text>
<text x="263" y="89.8">J9</text>
<text x="267.9" y="88.5">+3V3</text>
<text x="25.5" y="93.6">J8</text>
<text x="41.2" y="93.6">R22</text>
<text x="259.6" y="92.3">Rotations</text>
<text x="24.2" y="96.1">UART</text>
<text x="40.6" y="96.1">220R</text>
<text x="41.2" y="106">R23</text>
<text x="29.7" y="110.1">GND</text>
<text x="40.6" y="108.6">470R</text>
<text x="182.9" y="111">Photo</text>
<text x="256.4" y="112.6">+3V3</text>
<text x="22.9" y="119">J7</text>
<text x="32.3" y="119">R30</text>
<text x="184.3" y="115.2">1Y</text>
<text x="22.1" y="121.5">SWD</text>
<text x="31.7" y="121.5">100R</text>
<text x="50.8" y="125.3">+3V3</text>
<text x="58.3" y="122.8">+3V3</text>
<text x="184.3" y="122.8">2Y</text>
<text x="266.7" y="124.1">J10</text>
<text x="184.3" y="130.4">3Y</text>
<text x="266.7" y="126.6">Velocity</text>
<text x="56.5" y="132.8" transform="rotate(-90 56.5 132.8)">R31</text>
<text x="59" y="132.6" transform="rotate(-90 59 132.6)">10k</text>
<text x="141.5" y="132.9">GND</text>
<text x="64.8" y="140.6">100n</text>
<text x="64.8" y="138">C15</text>
<text x="184.3" y="138">4Y</text>
<text x="247.7" y="143.1">H1</text>
<text x="58.9" y="148.2">GND</text>
<text x="89.4" y="149.5">GND</text>
<text x="184.3" y="145.6">5Y</text>
<text x="247.7" y="145.6">MountingHole_Pad</text>
<text x="256.5" y="148.2">H2</text>
<text x="93.9" y="154.3">8MHz</text>
<text x="95.3" y="151.7">Y1</text>
<text x="102.9" y="155.8">680R</text>
<text x="103.5" y="153.3">R32</text>
<text x="184.3" y="153.3">6Y</text>
<text x="243.1" y="153.3">GND</text>
<text x="256.5" y="150.7">MountingHole</text>
<text x="262.9" y="153.3">H3</text>
<text x="262.9" y="155.8">MountingHole_Pad</text>
<text x="132.1" y="159.6">680R</text>
<text x="132.1" y="157.1">R38</text>
<text x="159.6" y="159.6">SW_Push</text>
<text x="161.8" y="157.1">SW1</text>
<text x="133.4" y="167.6">D8</text>
<text x="258.3" y="163.4">GND</text>
<text x="79.3" y="168.2">C18</text>
<text x="79.3" y="170.8">15p</text>
<text x="89.4" y="169.8">GND</text>
<text x="102.9" y="168.5">C19</text>
<text x="102.9" y="171">15p</text>
<text x="133.4" y="170.1">LED</text>
<text x="166.9" y="169.8">GND</text>
<text x="84.3" y="178.7">GND</text>
<text x="97" y="178.7">GND</text>
<text x="127.5" y="177.4">GND</text>
</g>
<g font-size="1.8" fill="#a90000">
<text x="32.3" y="35.3">1</text>
<text x="47.6" y="35.3">3</text>
<text x="68.3" y="34.4" transform="rotate(-90 68.3 34.4)">5</text>
<text x="250.1" y="35.3">1</text>
<text x="19" y="37.8">1</text>
<text x="19" y="40.4">2</text>
<text x="32.3" y="37.8">2</text>
<text x="47.6" y="37.8">4</text>
<text x="64.1" y="36.6">3</text>
<text x="64.1" y="41.7">4</text>
<text x="76.8" y="39.1">1</text>
<text x="250.1" y="37.8">2</text>
<text x="250.1" y="40.4">1</text>
<text x="68.3" y="45.8" transform="rotate(-90 68.3 45.8)">2</text>
<text x="250.1" y="42.9">2</text>
<text x="250.1" y="45.5">1</text>
<text x="250.1" y="50.5">1</text>
<text x="250.1" y="53.1">2</text>
<text x="250.1" y="48">2</text>
<text x="250.1" y="55.6">1</text>
<text x="250.1" y="58.2">2</text>
<text x="250.1" y="60.7">1</text>
<text x="250.1" y="63.2">2</text>
<text x="259" y="95">1</text>
<text x="267.9" y="95">2</text>
<text x="29.1" y="98.8">1</text>
<text x="29.1" y="101.3">2</text>
<text x="259" y="97.5">3</text>
<text x="259" y="100.1">5</text>
<text x="267.9" y="97.5">4</text>
<text x="267.9" y="100.1">6</text>
<text x="29.1" y="103.9">3</text>
<text x="259" y="102.6">7</text>
<text x="259" y="105.2">9</text>
<text x="267.3" y="105.2">10</text>
<text x="267.9" y="102.6">8</text>
<text x="260.3" y="119.1">1</text>
<text x="26.6" y="124.2">1</text>
<text x="260.3" y="121.7">2</text>
<text x="260.3" y="124.2">3</text>
<text x="26.6" y="126.7">2</text>
<text x="26.6" y="129.3">3</text>
<text x="26.6" y="131.8">4</text>
<text x="260.3" y="126.7">4</text>
<text x="260.3" y="129.3">5</text>
<text x="26.6" y="134.4">5</text>
<text x="91.2" y="155" transform="rotate(-90 91.2 155)">2</text>
<text x="87.6" y="158.5">1</text>
<text x="93.9" y="158.5">3</text>
<text x="91.2" y="163.9" transform="rotate(-90 91.2 163.9)">4</text>
</g>
<text font-size="1.8" fill="#009600" x="119.1" y="35.2">ADC1_IN2</text>
<g font-size="1.8" fill="#725600">
<text x="190.5" y="57.2">File:</text>
<text x="196" y="57.2">mosfets.kicad_sch</text>
<text x="31.7" y="77.5">File:</text>
<text x="37.3" y="77.5">dc-dc.kicad_sch</text>
<text x="182.9" y="158.8">File:</text>
<text x="188.4" y="158.8">photo.kicad_sch</text>
</g>
<g font-size="1.8" fill="#000084">
<text x="194.6" y="115.2">P1{GND,</text>
<text x="203.6" y="115.2">A}</text>
<text x="194.6" y="122.8">P2{GND,</text>
<text x="203.6" y="122.8">A}</text>
<text x="194.6" y="130.4">P3{GND,</text>
<text x="203.6" y="130.4">A}</text>
<text x="194.6" y="138">P4{GND,</text>
<text x="203.6" y="138">A}</text>
<text x="194.6" y="145.6">P5{GND,</text>
<text x="203.6" y="145.6">A}</text>
<text x="194.6" y="153.3">P6{GND,</text>
<text x="203.6" y="153.3">A}</text>
</g>
<g font-size="1.4" fill="#006464">
<text x="127.4" y="71.9">VDDA/VREF+</text>
<text x="134.3" y="69.3">VDD</text>
<text x="109" y="76.9">PF0-OSC_IN</text>
<text x="109" y="79.5">PF1-OSC_OUT</text>
<text x="109" y="84.6">PA0</text>
<text x="109" y="87.1">PA1</text>
<text x="109" y="89.6">PA2</text>
<text x="134.2" y="84.6">PB0</text>
<text x="134.2" y="87.1">PB3</text>
<text x="134.2" y="89.6">PB4</text>
<text x="109" y="92.2">PA3</text>
<text x="109" y="94.7">PA4</text>
<text x="134.2" y="92.2">PB5</text>
<text x="134.2" y="94.7">PB6</text>
<text x="109" y="97.3">PA5</text>
<text x="109" y="99.8">PA6</text>
<text x="128" y="99.8">PB8-BOOT0</text>
<text x="134.2" y="97.3">PB7</text>
<text x="109" y="102.3">PA7</text>
<text x="109" y="104.9">PA8</text>
<text x="109" y="107.4">PA9</text>
<text x="128.1" y="104.9">PG10-NRST</text>
<text x="109" y="110">PA10</text>
<text x="109" y="112.5">PA11</text>
<text x="109" y="115">PA12</text>
<text x="109" y="117.6">PA13</text>
<text x="109" y="120.1">PA14</text>
<text x="109" y="122.7">PA15</text>
<text x="133.5" y="125.2">VSSA</text>
<text x="134.4" y="127.7">VSS</text>
</g>
<g font-size="1.4" fill="#a90000">
<text x="139.9" y="70.9">15</text>
<text x="140.4" y="68.3">1</text>
<text x="104.8" y="75.9">2</text>
<text x="104.8" y="78.5">3</text>
<text x="104.8" y="83.6">5</text>
<text x="139.9" y="83.6">13</text>
<text x="104.8" y="86.1">6</text>
<text x="104.8" y="88.6">7</text>
<text x="139.9" y="86.1">26</text>
<text x="139.9" y="88.6">27</text>
<text x="104.8" y="91.2">8</text>
<text x="104.8" y="93.7">9</text>
<text x="139.9" y="91.2">28</text>
<text x="139.9" y="93.7">29</text>
<text x="104.3" y="96.3">10</text>
<text x="104.3" y="98.8">11</text>
<text x="104.3" y="101.3">12</text>
<text x="139.9" y="96.3">30</text>
<text x="139.9" y="98.8">31</text>
<text x="104.3" y="103.9">18</text>
<text x="104.3" y="106.4">19</text>
<text x="140.4" y="103.9">4</text>
<text x="104.3" y="109">20</text>
<text x="104.3" y="111.5">21</text>
<text x="104.3" y="114">22</text>
<text x="104.3" y="116.6">23</text>
<text x="104.3" y="119.1">24</text>
<text x="104.3" y="121.7">25</text>
<text x="139.9" y="124.2">14</text>
<text x="139.9" y="126.7">16</text>
</g>
</svg>
